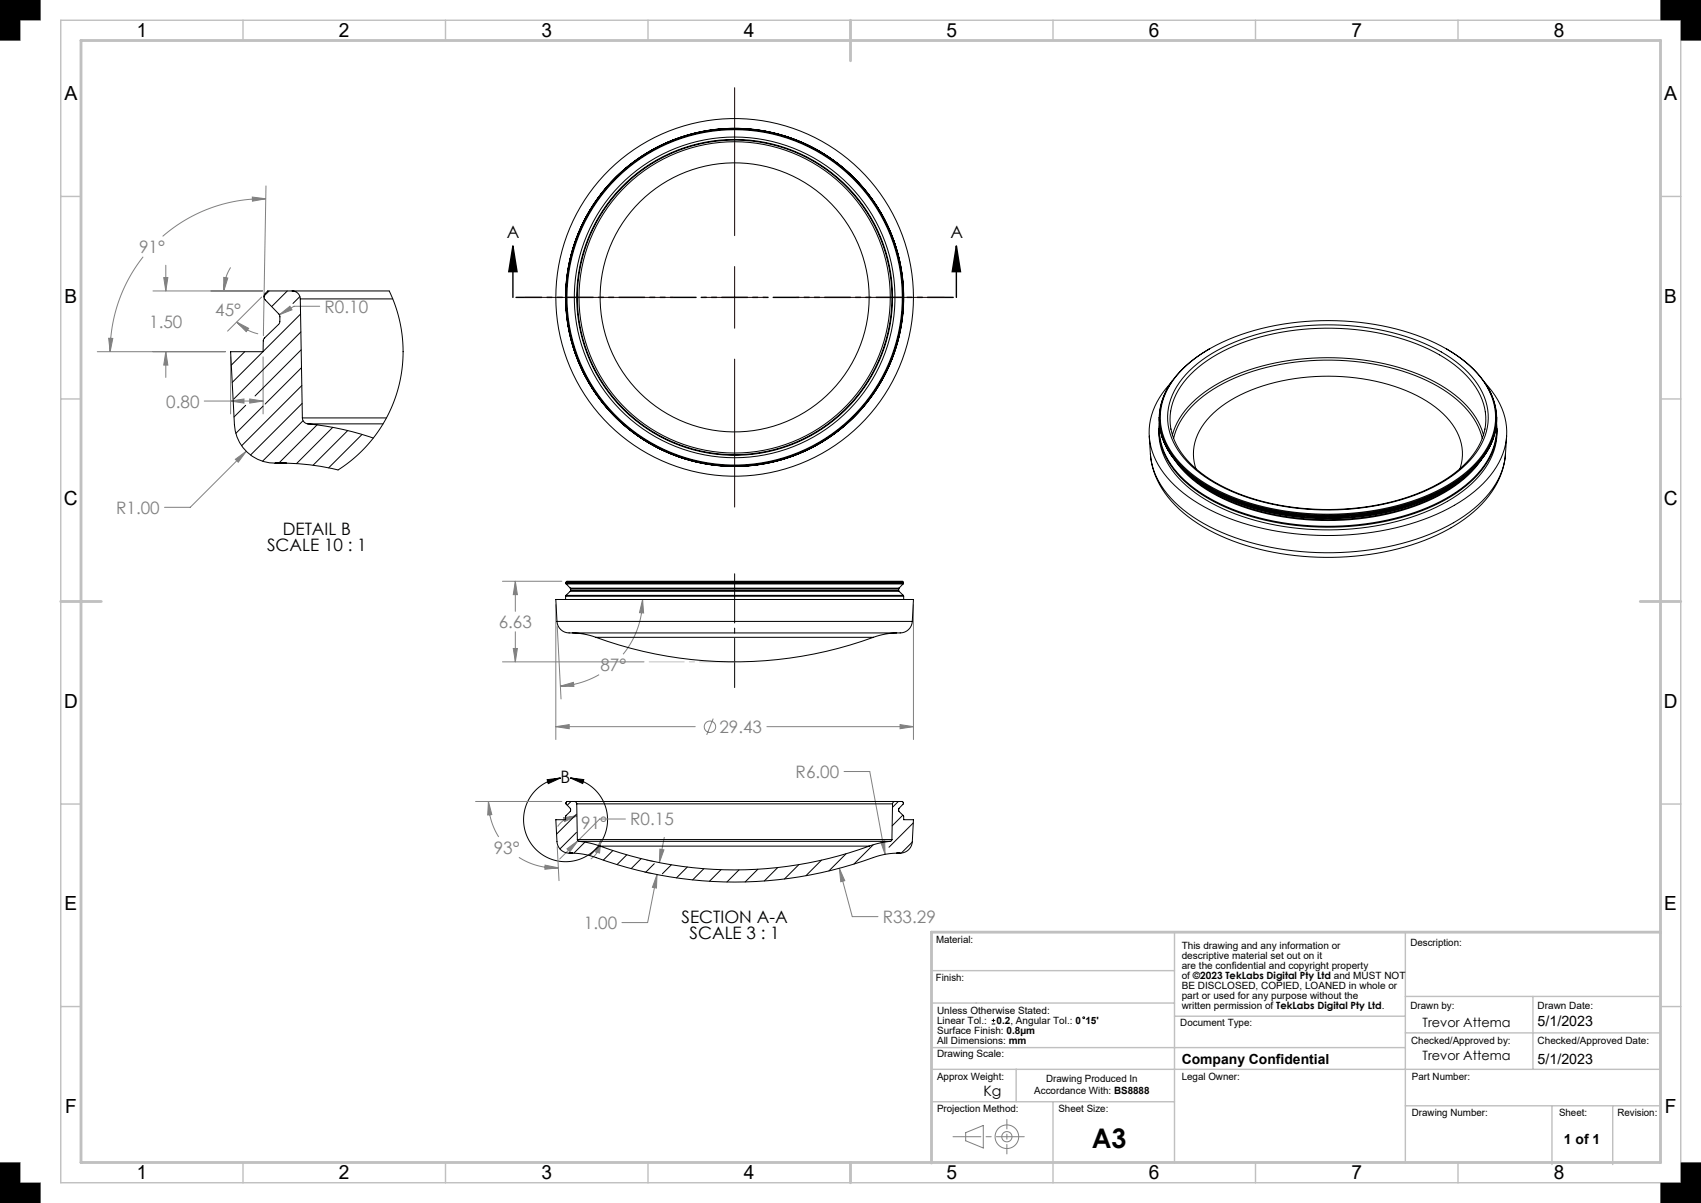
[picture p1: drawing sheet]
<svg xmlns="http://www.w3.org/2000/svg" width="420mm" height="297mm" viewBox="0 0 420 297" stroke-linecap="round" stroke-linejoin="round" font-family="sans-serif">
<g fill="none" stroke="#808080" stroke-width=".25">
<path d="M62.3 48.7l3.3 .4-3.3 .6zM65.6 49.1a37.8 37.8 0 0 0-25.4 9.3M65.7 45.9l-.7 37M35.4 63.4a37.8 37.8 0 0 0-8.2 23.4M37.8 71.8h27M40.4 68.5h1l-.5 3.3zM40.9 65.5v6.3M55.2 68.5l1 .1-.9 3.2zM56.9 66l-1.1 2.6-.5 3.2M58.4 79.5l3 1.6-.6 .8zM58.4 79.5l2.7 1.9 2.6 1M64.6 73.3l-8.4 8.4"/>
<path d="M69 77.7l2.6-2.1 .5 .9zM78.9 75.6h-6.3l-3.6 2.1M24 86.8h31.7M26.8 83.5l1 .1-.6 3.2zM40.9 86.8v6.4M40.9 86.8l.5 3.3h-1zM50.4 99h14.6M56.9 99l3.3-.5v1zM56.9 88.1v14.1M61.7 98.5l3.3 .5-3.3 .5zM65 88.1v14.1M58.1 113.4l2.7-2-2 2.7z"/>
<path d="M60.8 111.4l-13.8 13.8h-6.4M124.1 143.5h14.6M127.2 143.5v7.4M127.2 156v7.4M127.2 143.5l.5 3.3h-1zM137.2 149.3v33.3M137.6 154.7l.9 17.9M158.7 148l.2 3.3h-1zM158.7 148a21.4 21.4 0 0 1-4.8 13.5M225.5 149.3v33.3M124.1 163.4h34.9M126.7 160.1h1l-.5 3.3z"/>
<path d="M137.2 179.4l3.3-.5v1zM137.2 179.4h34.5M138.4 169.4l3.2-.9 .1 1zM147.9 166.6l-2.4 1.2-1.9 .6-2.6 .7-2.6 .3M176.1 177.4l-1.6 4M189.4 179.4h36.1M222.2 178.9l3.3 .5-3.3 .5zM117.4 197.9h21.3M120.6 197.9l.8 3.2-1 .1zM120.6 197.9a16.4 16.4 0 0 0 2.5 8.7M208.4 190.5h6.4l3.7 20.4M128.1 211.7a16.4 16.4 0 0 0 9.8 2.6"/>
<path d="M134.6 213.6l3.3 .7-3.4 .3zM137.6 209.1l.4 8.3M139.1 201.9l3.4-.5-3.1 1.4zM140 209.6l2.7-2-2 2.7zM142.5 201.4a5.8 5.8 0 0 0-4.8 2.7M148.4 207.3l-.4 3.3-.9-.3zM148.4 207.3a5.8 5.8 0 0 1-2.5 4.8M154.4 202.2h-6.3l-9.9 9.9M159.1 215.3l1.9 .4M159.7 212.4l1.9 .3M162.2 215.9l-.1 3.4-1-.2zM162.2 215.9l-2.3 11.9h-6.3"/>
<path d="M162.9 209.6l1 .2-1.1 3.2zM164 206.7l-1.2 6.3M207.2 214.4l1.4 3-1 .3zM207.2 214.4l3.2 11.9h6.4M217.4 207.8l1-.2 .1 3.3zM238.4 279.6l4.4-1.7v5.5l-4.4-1.8z"/>
<circle cx="175.3" cy="179.4" r="1.41"/>
<circle cx="248.6" cy="280.6" r="1.26"/>
<circle cx="248.6" cy="280.6" r="2.92"/>
</g>
<path d="M248.6 276.4v8.5" fill="none" stroke="#808080" stroke-width=".25" stroke-dasharray="15.2 1.3 1.3 1.3" stroke-dashoffset="12.9"/>
<path d="M235.3 280.6h17.6" fill="none" stroke="#808080" stroke-width=".25" stroke-dasharray="15.2 1.3 1.3 1.3" stroke-dashoffset="8.3"/>
<path d="M0 0h10v5h-5v5h-5zM410 0h10v10h-5v-5h-5zM0 287h5v5h5v5h-10zM410 292h5v-5h5v10h-10z" fill="none" stroke="#c0c0c0" stroke-width=".25"/>
<g fill="none" stroke="#c0c0c0" stroke-width=".35">
<path d="M15 5h400v287h-400zM60 5v5M110 5v5M160 5v5M260 5v5M310 5v5M360 5v5M15 48.5h5M410 48.5h5M15 98.5h5M410 98.5h5M15 198.5h5"/>
<path d="M410 198.5h5M230 239.6h60M290 230.1v57M347 230.1v57M15 248.5h5M230 258.6h117M230 247.6h60M290 250.9h57M347 255h63M347 246h63M378.5 246v18M410 248.5h5"/>
<path d="M230 272h60M230 264h180M250.9 264v8M260 272v20M347 273h63M383.2 273v14.5M398.2 273v14.5M60 287v5M110 287v5M160 287v5M310 287v5M360 287v5"/>
</g>
<path d="M20 10h390v277h-390zM210 5v10M15 148.5h10M405 148.5h10M410 230.1h-180v57M210 287v5" fill="none" stroke="#c0c0c0" stroke-width=".7"/>
<path d="M0 0v10h5v-5h5v-5zM0 287v10h10v-5h-5v-5zM415 287v5h-5v5h10v-10zM410 0v5h5v5h5v-10z" fill-rule="evenodd" fill="#000"/>
<g fill="none" stroke="#010000" stroke-width=".25">
<path d="M244.9 252.8h.8M244.9 251.9h.8M245.3 251.5v.9"/>
<circle cx="267.6" cy="251.3" r=".22"/>
</g>
<path d="M135.1 192.5l3.3-.4-3 1.4zM140.8 192.1a10.4 10.4 0 0 1 7.6 15.8 10.4 10.4 0 0 1-17.5 0 10.4 10.4 0 0 1 7.5-15.8M140.8 192.1l3.4 .4-.3 .9z" fill="none" stroke="#000" stroke-width=".25"/>
<path d="M126.6 60.7l1.1 6.4h-2.1zM126.6 60.7v12.7M236.1 60.7l1.1 6.4h-2.1zM236.1 60.7v12.7" fill="none" stroke="#000" stroke-width=".35"/>
<path d="M181.4 169.8v-28.1" fill="none" stroke="#000" stroke-width=".25" stroke-dasharray="15.2 1.3 1.3 1.3" stroke-dashoffset="3.1"/>
<path d="M236.1 73.4h-109.5" fill="none" stroke="#000" stroke-width=".35" stroke-dasharray="6.3 1.3 1.3 1.3 1.3 1.3" stroke-dashoffset="-.8"/>
<path d="M181.4 21.6v36.6M129.6 73.4h36.6M173.8 73.4h15.2M181.4 65.8v15.2M196.6 73.4h36.6M181.4 88.7v36.5" fill="none" stroke="#300000" stroke-width=".25"/>
<path d="M181.4 163.4h-21.1" fill="none" stroke="#c0c0c0" stroke-width=".25" stroke-dasharray="15.2 1.3 1.3 1.3" stroke-dashoffset="6.6"/>
<g fill="#000">
<path d="M236.1 60.7l1.1 6.4h-2.1zM126.6 60.7l1.1 6.4h-2.1z"/>
<path d="M135.1 192.5l3.3-.4-3 1.4zM140.8 192.1l3.4 .4-.3 .9z"/>
</g>
<g fill="#808080">
<path d="M126.7 160.1h1l-.5 3.3zM127.2 143.5l.5 3.3h-1z"/>
<path d="M138.4 169.4l3.2-.9 .1 1zM158.7 148l.2 3.3h-1zM137.2 179.4l3.3-.5v1zM222.2 178.9l3.3 .5-3.3 .5zM207.2 214.4l.4 3.3 1-.3zM217.4 207.8l1.1 3.1-.1-3.3zM140 209.6l.7 .7 2-2.7zM148.4 207.3l-.4 3.3-.9-.3zM139.1 201.9l3.4-.5-3.1 1.4zM120.6 197.9l.8 3.2-1 .1zM134.6 213.6l3.3 .7-3.4 .3zM162.9 209.6l1 .2-1.1 3.2zM162.2 215.9l-.1 3.4-1-.2zM55.2 68.5l1 .1-.9 3.2zM58.4 79.5l3 1.6-.6 .8zM69 77.7l3.1-1.2-.5-.9zM40.9 86.8l.5 3.3h-1zM40.4 68.5h1l-.5 3.3zM61.7 98.5l3.3 .5-3.3 .5zM56.9 99l3.3-.5v1zM62.3 48.7l3.3 .4-3.3 .6zM26.8 83.5l1 .1-.6 3.2zM58.1 113.4l.7 .7 2-2.7z"/>
</g>
<g fill="none" stroke="#000" stroke-width=".25">
<path d="M66.4 71.8l-1.2 1.3M70.9 71.8l-3.8 3.9M72.1 71.8h24l1.4 3.4 1 3.2 .9 5.1 .1 5.5-.8 5.5-1.6 5-2.3 4.8-3.3 4.6-3.9 4-4.1 3.1a59 59 0 0 0-15.4-1.7M72.1 71.8h-6l-.6 .6a1.23 1.23 0 0 0 0 1.6l3.5 3.7 .1 1.7-.2 .6-3.8 3.7-.1 3.1M72.1 71.8a2 2 0 0 1 2 2M74 73.2l-1.7 1.7M74.1 73.8h22.9M74.1 73.8l.6 29.4M74.2 77.5l-9.2 9.3M60.4 86.8l-3.3 3.3M64.9 86.8l-7.6 7.6M65 86.8h-8.1l1 18.1a10 10 0 0 0 10.2 9.4"/>
<path d="M74.3 82l-16.6 16.5M74.4 86.4l-11.4 11.4M74.4 90.8l-8.9 9M74.5 95.2l-14.8 14.9M74.6 99.6l-12.7 12.7M287.3 97.9a15.2 15.2 0 0 0 3.4 16.3 39.6 39.6 0 0 0 20.1 11.1 67.6 67.6 0 0 0 43-3.1 28.1 28.1 0 0 0 14.3-12.6 14.3 14.3 0 0 0 .4-11.5M288.9 94.7a16.5 16.5 0 0 0-4 17.9 27.9 27.9 0 0 0 13.9 13.3 69.9 69.9 0 0 0 42.1 5.2 49.2 49.2 0 0 0 24.3-10.7 17.9 17.9 0 0 0 6.6-16.2 18.6 18.6 0 0 0-4.9-9.4M289.4 94.1l-1 1.6-1.1 2.1M292 91.1a44.3 44.3 0 0 1 23-10.8 66.3 66.3 0 0 1 39.4 4.4 28.2 28.2 0 0 1 13.3 11.7 15 15 0 0 1-2.6 17.1 37.9 37.9 0 0 1-18.3 10.8 67.3 67.3 0 0 1-44.6-2.5 27.8 27.8 0 0 1-14.3-12.7 15.2 15.2 0 0 1 3.2-17zM293.7 91.5a43.1 43.1 0 0 1 22.7-10.3 62.4 62.4 0 0 1 38.1 4.9 24.7 24.7 0 0 1 12 11.9 14.5 14.5 0 0 1-3.5 15.6 38.9 38.9 0 0 1-20.2 10.6 64 64 0 0 1-40.2-3.5 26.7 26.7 0 0 1-12.9-11.6 14.5 14.5 0 0 1 3.1-16.6zM298.6 86.2a24 24 0 0 0-11.6 12.8 15.4 15.4 0 0 0 3.7 15 38.7 38.7 0 0 0 18.6 10.7 67.5 67.5 0 0 0 44.8-2.9 28.8 28.8 0 0 0 13.6-11.7 15.3 15.3 0 0 0-3.1-18.1 31.5 31.5 0 0 0-7.4-5.8M366.6 94.5l1.9 3.5"/>
<path d="M60.7 100.1l-2.9 2.8M64.9 100.3l-6.7 6.7M67.9 114.3h2.9M68.1 114.3h2.6M74.7 103.2a1.5 1.5 0 0 0 1.3 1.4M74.7 103.2h20.7M74.8 103.9l-10 10M76 104.6a69.3 69.3 0 0 1 16.2 3.6M76 104.6h18.6M78.3 104.9l-9.5 9.4M82.2 105.5l-9 9M85.9 106.3l-8.6 8.6"/>
<path d="M89.4 107.3l-8.2 8.2M283.8 107.7l.2 4.4M284 112.1h.1M286.2 105.8a16.8 16.8 0 0 0 5.8 13.2 45.3 45.3 0 0 0 23.3 10.7 66.8 66.8 0 0 0 39.3-4.5 28.5 28.5 0 0 0 13.4-11.7 14.9 14.9 0 0 0 1.6-7.7M286.2 103.1a16.5 16.5 0 0 0 5.4 12.1 43.9 43.9 0 0 0 22.8 11 67.3 67.3 0 0 0 39.4-4 28.1 28.1 0 0 0 14.3-12.6 14.7 14.7 0 0 0 1.5-6.5M286.2 104.4a16.3 16.3 0 0 0 5.3 13.5 44 44 0 0 0 22.9 11 67.3 67.3 0 0 0 39.5-4 28.1 28.1 0 0 0 14.3-12.6 14.6 14.6 0 0 0 1.3-7.9M286.3 104.9a16.9 16.9 0 0 0 6.2 13.7 46.6 46.6 0 0 0 23.8 10.4 65.8 65.8 0 0 0 39.3-5.2 26.7 26.7 0 0 0 12.7-12l1-3.3 .2-3.6M287 108l.9 2.2 1.2 2.1M289.1 105.9a19 19 0 0 0 8.7 11.7 53.2 53.2 0 0 0 28.7 8.2 57.1 57.1 0 0 0 29.7-7 20.9 20.9 0 0 0 10.3-12.3l.1-.6M289.1 106a14.8 14.8 0 0 1 4.8-13.5 41.9 41.9 0 0 1 22.4-10.5 61.6 61.6 0 0 1 37.8 4.9 24.3 24.3 0 0 1 11.8 11.8 13.3 13.3 0 0 1 .7 7.3M289.8 108.2a19.5 19.5 0 0 1 8.5-11.2 53.2 53.2 0 0 1 30.5-8.1 52.7 52.7 0 0 1 28.7 8.1 19.5 19.5 0 0 1 8.5 11.3M290 113.5a31.2 31.2 0 0 0 14.9 10.9 65.5 65.5 0 0 0 48.9-1.3 29 29 0 0 0 12-9.6"/>
<path d="M291.8 115.5a40.4 40.4 0 0 0 21.5 11.2 65.4 65.4 0 0 0 40.5-3.8 32.3 32.3 0 0 0 10.1-7.4M295.3 115.7a12.4 12.4 0 0 1 3.5-12.9 35.1 35.1 0 0 1 19.3-9.1 52.7 52.7 0 0 1 31.7 4 20.4 20.4 0 0 1 10.7 10.8 11.3 11.3 0 0 1 0 7.2M295.5 118.6a51.2 51.2 0 0 0 26.8 9.2 61 61 0 0 0 34.2-6.7l3.8-2.5M297.5 120a57.9 57.9 0 0 0 32.3 7.8 56.1 56.1 0 0 0 28.5-7.8M366.3 107.4a20.2 20.2 0 0 0-9.4-11.6 55.3 55.3 0 0 0-31.1-7.5 52 52 0 0 0-28.4 8.6 19.4 19.4 0 0 0-7.9 10.5M368.7 108.2a22.6 22.6 0 0 1-9.8 11.4 58.8 58.8 0 0 1-32.2 8 57.7 57.7 0 0 1-30.2-8.2 26.2 26.2 0 0 1-7.4-7.1M371.7 112.1a20.7 20.7 0 0 1-7.9 14.3 50.3 50.3 0 0 1-25.6 10.5 67.5 67.5 0 0 1-38.3-5.3 29 29 0 0 1-14.6-14.2l-.8-2.2-.4-3.1M372 107.7a28.9 28.9 0 0 1-.8 7.5 23.6 23.6 0 0 1-10.9 13 62.2 62.2 0 0 1-33.1 8.3 62.2 62.2 0 0 1-31.4-8.1 24.6 24.6 0 0 1-11.1-12.9l-.7-3.4M137.5 153.4a3.3 3.3 0 0 0 4.1 2.9h72.4a58.7 58.7 0 0 0 9.4-.3 3 3 0 0 0 1.9-2.6M137.5 153.4l-.3-5.4h88.3l-.2 5.4M137.5 153.4h87.8M139.7 147.2h83.4"/>
<path d="M139.7 147.2l-.1 .8M139.7 144l.1 .2M139.7 144h83.4M139.7 143.9h83.4M139.7 143.9v.1M139.8 147l-.1 .2M139.8 147h83.2M139.8 144.2h83.2M139.8 144.2l1 1M139.8 143.7l-.1 .2M139.8 143.7a3.2 3.2 0 0 1 2.2-.2h78.8a3.2 3.2 0 0 1 2.2 .2M139.8 143.7h83.2"/>
<path d="M140.8 146h81.2M140.8 146l-1 1M140.8 145.2l.1 .2M140.8 145.2h81.2M140.9 145.8l-.1 .2M140.9 145.8h81M140.9 145.4h81M140.9 145.4v.4M141.4 156.3a18 18 0 0 1 5.7 1M147.1 157.3a99.9 99.9 0 0 0 68.5 0M147.1 157.3h68.5M221.4 156.3a18 18 0 0 0-5.8 1"/>
<path d="M221.9 145.4v.4M221.9 145.8l.1 .2M222 145.2l-.1 .2M222 146l1 1M223 143.7l.1 .2M223 144.2l-1 1M223 147l.1 .2M223.1 143.9v.1M223.1 144l-.1 .2M223.1 147.2v.8M141 197.9l-.9 .9M141.8 197.9h-1.8l-.2 .2v.4l1.1 1.1v.5l-1.2 1.3-.1 1h-2.4l.3 5.4a3 3 0 0 0 3.1 2.8"/>
<path d="M141.8 197.9l.4 .1 .2 .5M141.8 197.9h79.2M142.4 198.5h78M142.4 198.5l.2 8.8M220.4 198.5l-.2 8.8M221 197.9h1.8l.2 .2v.4l-1.1 1.1v.5l1.2 1.3v1h2.4l-.2 5.4a3 3 0 0 1-3.1 2.8M221 197.9l-.4 .1-.2 .5M221.8 197.9l-1.4 1.4M140.5 210.6h.9M140.6 210.6a18 18 0 0 1 6.5 1.1 100.6 100.6 0 0 0 70.1-.5l2.5-.5 2.5-.1M140.6 210.6h.8M142.3 201l-4.9 4.9"/>
<path d="M142.3 205.5l-4 4.1M142.6 207.3l.4 .4M142.6 207.3h77.6M143 207.7l2.6 .4 2.6 .8M143 207.7h76.8M144.4 207.9l-2.7 2.7M148 208.8l-2.4 2.4M148.2 208.9a96.9 96.9 0 0 0 66.4 0M148.2 208.9h66.4M151.3 210l-2.3 2.4M154.8 211l-2.4 2.5M158.3 212l-2.5 2.4"/>
<path d="M161.6 213.2l-2.1 2.1M165.8 213.5l-2.3 2.2M169.7 214.1l-2.7 2.6M173.8 214.5l-2.8 2.7M178 214.7l-2.8 2.9M182.5 214.8l-3 2.9M187.1 214.6l-3.1 3.1M192 214.2l-3.3 3.3M197.2 213.5l-3.5 3.5M202.8 212.4l-3.8 3.8M208.9 210.8l-4.2 4.2M215.6 208.6l-4.7 4.7"/>
<path d="M219.8 207.7l-2.6 .4-2.6 .8M220.2 207.3l-.4 .4M221.4 210.6h.9M221.4 210.6h.8M222.9 201.3l-2.6 2.6M225.3 207.9l-2.8 2.7M225.5 203.2l-6 6"/>
<circle cx="181.4" cy="73.4" r="38.4"/>
<circle cx="181.4" cy="73.4" r="44.2"/>
<circle cx="181.4" cy="73.4" r="41.7"/>
<circle cx="181.4" cy="73.4" r="33.2"/>
<circle cx="181.4" cy="73.4" r="41.4"/>
<circle cx="181.4" cy="73.4" r="39.6"/>
<circle cx="181.4" cy="73.4" r="41.6"/>
<circle cx="181.4" cy="73.4" r="39"/>
<circle cx="181.4" cy="73.4" r="38.8"/>
</g>
<text font-size="6.7" fill="#010000" x="269.6" y="283.5">A3</text>
<g font-size="4.8" fill="#010000">
<text x="33.8" y="9.2">1</text>
<text x="83.7" y="9.2">2</text>
<text x="133.7" y="9.2">3</text>
<text x="183.7" y="9.2">4</text>
<text x="233.7" y="9.2">5</text>
<text x="283.7" y="9.2">6</text>
<text x="333.7" y="9.2">7</text>
<text x="383.7" y="9.2">8</text>
<text x="15.9" y="24.7">A</text>
<text x="410.9" y="24.7">A</text>
<text x="15.9" y="74.7">B</text>
<text x="410.9" y="74.7">B</text>
<text x="15.8" y="124.7">C</text>
<text x="410.8" y="124.7">C</text>
<text x="15.8" y="174.7">D</text>
<text x="410.8" y="174.7">D</text>
<text x="15.9" y="224.7">E</text>
<text x="410.9" y="224.7">E</text>
<text x="16.1" y="274.7">F</text>
<text x="411.1" y="274.7">F</text>
<text x="33.8" y="291.2">1</text>
<text x="83.7" y="291.2">2</text>
<text x="133.7" y="291.2">3</text>
<text x="183.7" y="291.2">4</text>
<text x="233.7" y="291.2">5</text>
<text x="283.7" y="291.2">6</text>
<text x="333.7" y="291.2">7</text>
<text x="383.7" y="291.2">8</text>
</g>
<g font-size="4.2">
<text x="125.2" y="58.8">A</text>
<text x="234.7" y="58.8">A</text>
<text x="138.4" y="193.2">B</text>
</g>
<g font-size="4.2" fill="#808080">
<text x="34.3" y="62.5">91°</text>
<text x="80.1" y="77.2">R0.10</text>
<text x="36.8" y="81">1.50</text>
<text x="53.1" y="78.1">45°</text>
<text x="41.1" y="100.6">0.80</text>
<text x="28.7" y="126.8">R1.00</text>
<text x="123.1" y="155.1">6.63</text>
<text x="148.2" y="165.6">87°</text>
<text x="177.6" y="181">29.43</text>
<text x="196.5" y="192.1">R6.00</text>
<text x="155.6" y="203.8">R0.15</text>
<text x="143.5" y="204.8">91°</text>
<text x="121.9" y="210.7">93°</text>
<text x="218" y="227.9">R33.29</text>
<text x="144.2" y="229.4">1.00</text>
</g>
<g font-size="4.2" fill="#010000">
<text x="69.8" y="132">DETAIL B</text>
<text x="65.9" y="136.1">SCALE 10 : 1</text>
<text x="168.3" y="227.8">SECTION A-A</text>
<text x="170.3" y="231.9">SCALE 3 : 1</text>
</g>
<g font-size="3.5" fill="#010000">
<text x="379.6" y="253.4">5/1/2023</text>
<text x="379.6" y="262.7">5/1/2023</text>
<text x="242.8" y="270.7">Kg</text>
</g>
<g font-size="3.4" fill="#010000">
<text x="291.8" y="262.7">Company Confidential</text>
<text x="386.2" y="282.4">1 of 1</text>
</g>
<g font-size="3.2" fill="#010000">
<text x="351.3" y="253.4">Trevor Attema</text>
<text x="351.3" y="261.6">Trevor Attema</text>
</g>
<g font-size="2.5" fill="#010000">
<text x="231.1" y="232.8">Material:</text>
<text x="348.3" y="233.5">Description:</text>
<text x="291.8" y="234.2">This drawing and any information or</text>
<text x="291.8" y="236.7">descriptive material set out on it</text>
<text x="291.8" y="239.2">are the confidential and copyright property</text>
<text x="231.1" y="242.2">Finish:</text>
<text x="291.8" y="241.6">of ©2023 TekLabs Digital Pty Ltd and MUST NOT</text>
<text x="291.8" y="244.1">BE DISCLOSED, COPIED, LOANED in whole or</text>
<text x="231.4" y="250.3">Unless Otherwise Stated:</text>
<text x="291.8" y="246.6">part or used for any purpose without the</text>
<text x="291.8" y="249">written permission of TekLabs Digital Pty Ltd.</text>
<text x="348.3" y="249">Drawn by:</text>
<text x="379.6" y="249">Drawn Date:</text>
<text x="231.4" y="252.8">Linear Tol.:</text>
<text x="231.4" y="255.2">Surface Finish: 0.8µm</text>
<text x="231.4" y="257.7">All Dimensions: mm</text>
<text x="246.1" y="252.8">0.2, Angular Tol.: 0</text>
<text x="268" y="252.8">15'</text>
<text x="291.4" y="253.4">Document Type:</text>
<text x="348.4" y="257.7">Checked/Approved by:</text>
<text x="379.6" y="257.7">Checked/Approved Date:</text>
<text x="231.4" y="261.1">Drawing Scale:</text>
<text x="231.4" y="266.7">Approx Weight:</text>
<text x="255.4" y="270">Accordance With: BS8888</text>
<text x="258.3" y="267.2">Drawing Produced In</text>
<text x="291.8" y="266.7">Legal Owner:</text>
<text x="348.6" y="266.7">Part Number:</text>
<text x="231.4" y="274.6">Projection Method:</text>
<text x="261.3" y="274.5">Sheet Size:</text>
<text x="348.6" y="275.4">Drawing Number:</text>
<text x="384.9" y="275.4">Sheet:</text>
<text x="399.4" y="275.4">Revision:</text>
</g>
</svg>
